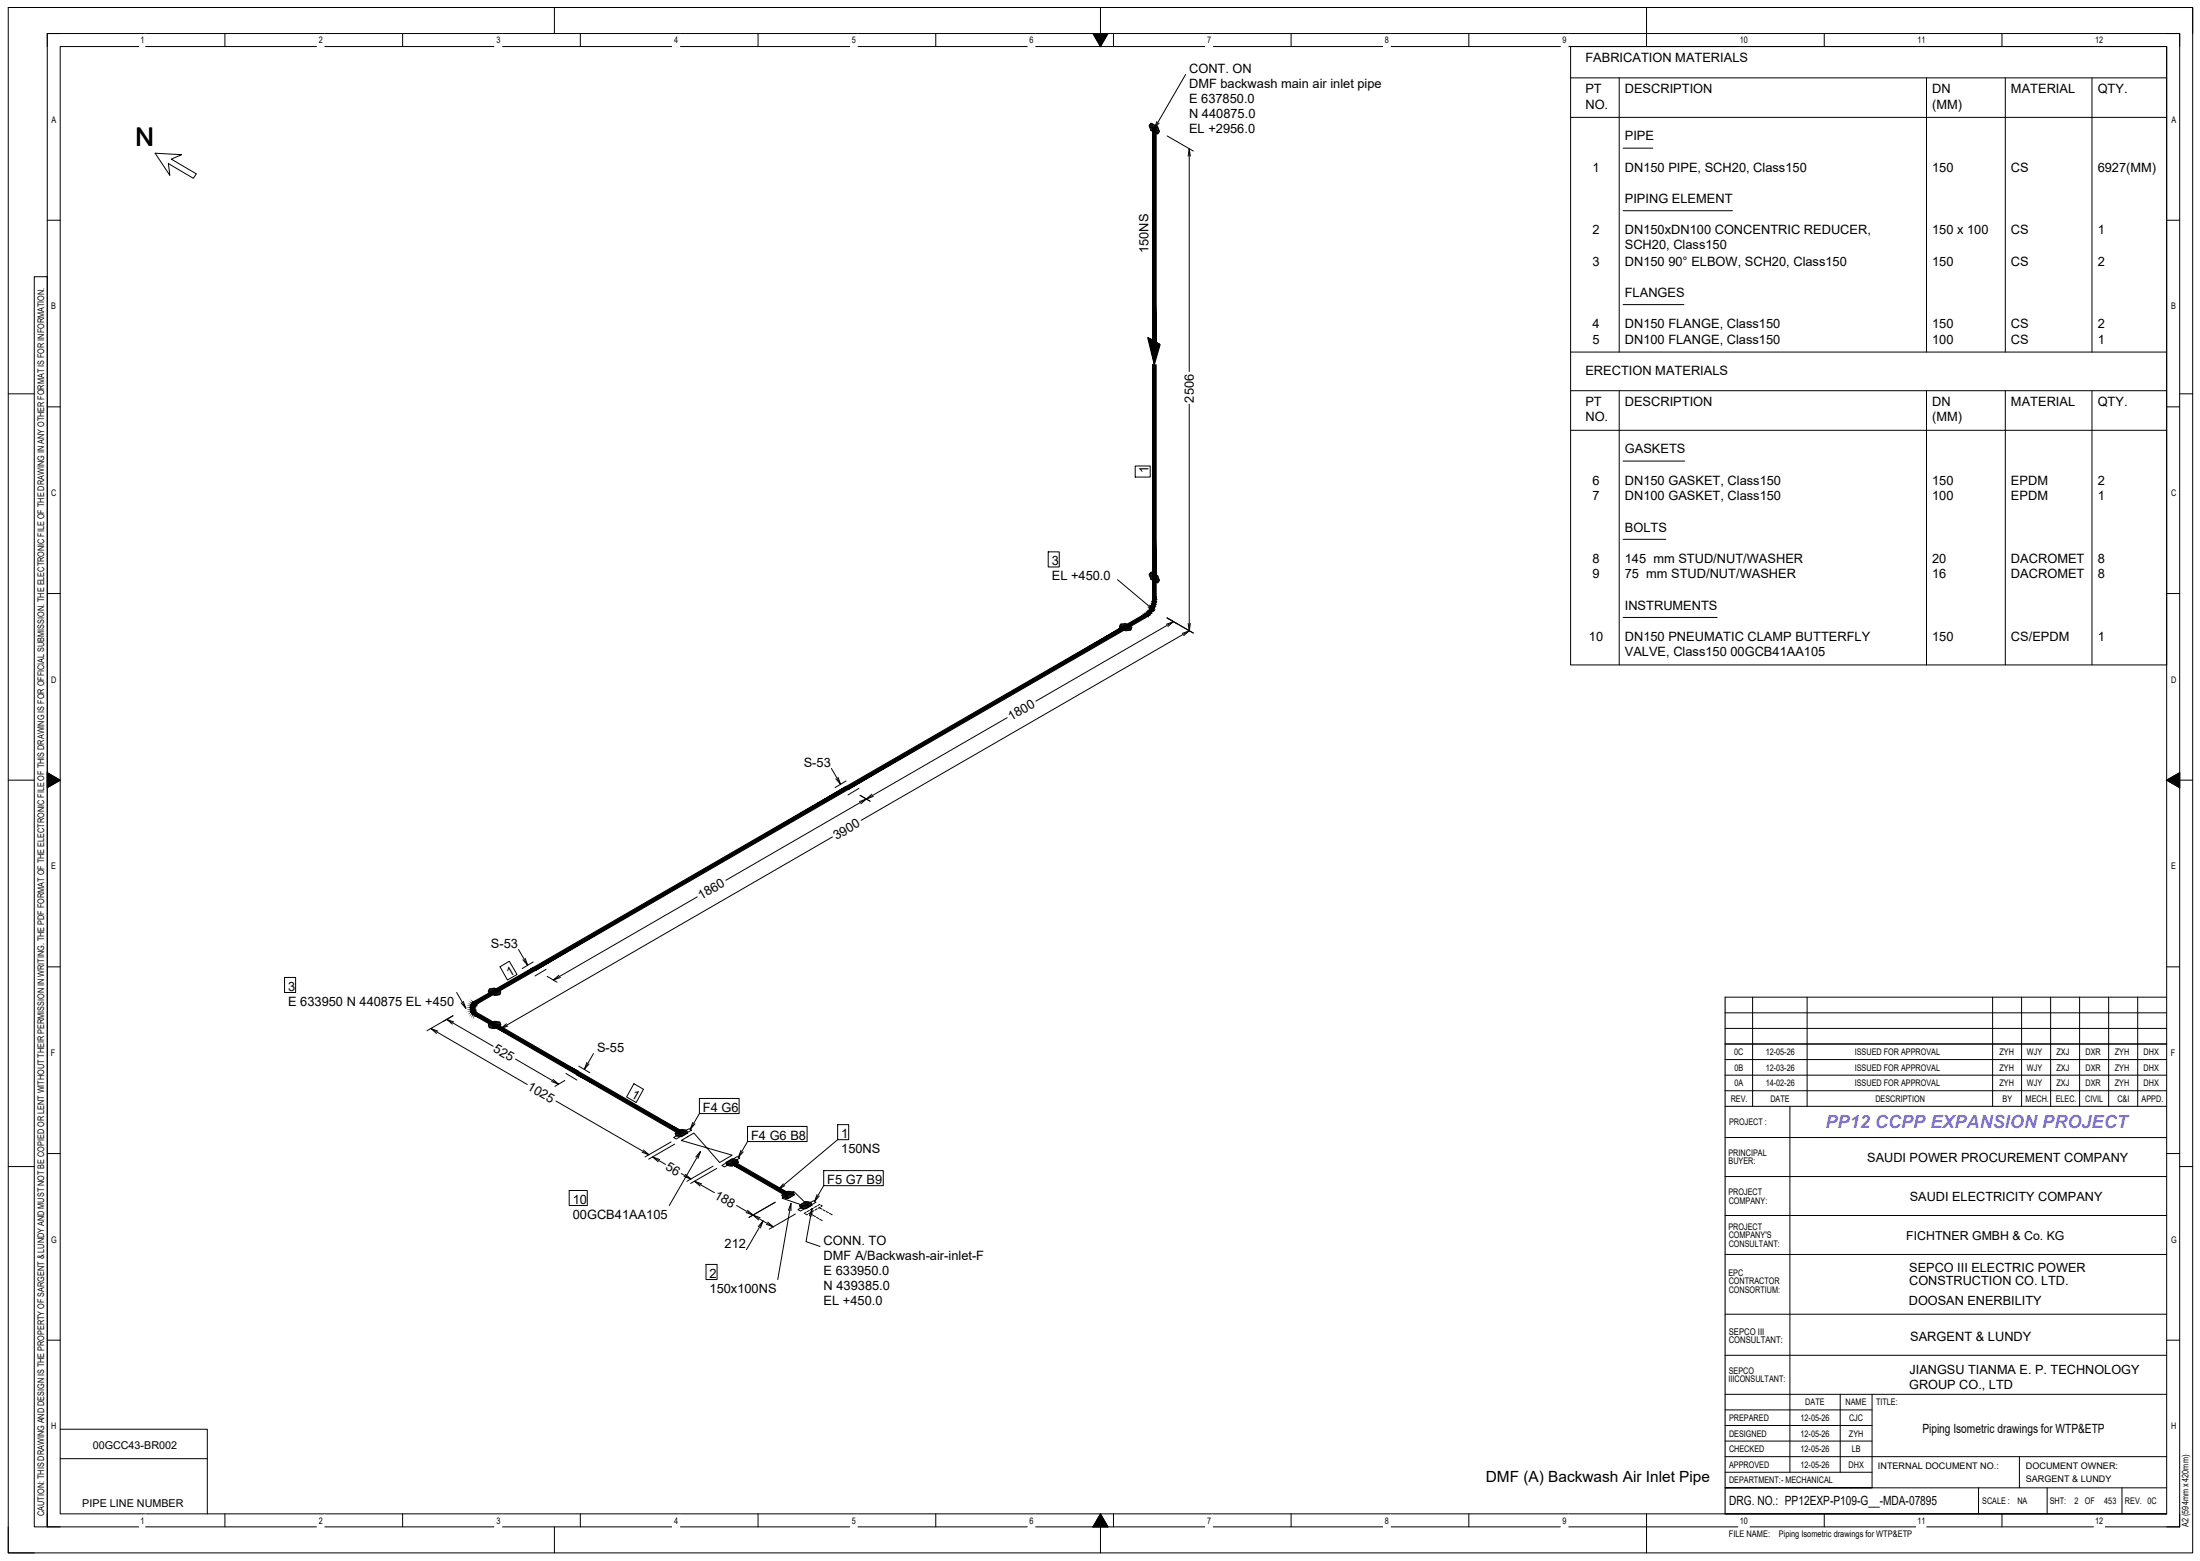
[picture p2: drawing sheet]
<svg xmlns="http://www.w3.org/2000/svg" width="598mm" height="424mm" viewBox="0 0 598 424" stroke-linecap="round" stroke-linejoin="round" font-family="sans-serif">
<!-- layer: G-ANNO-TTLB -->
<g fill="none" stroke="#000" stroke-width=".27">
<path d="M12.8 9.1h579.6v405.7h-579.6zM12.8 9.1v3.5M12.8 9.1h3.6M16.4 12.6h572.5v398.6h-572.5zM61.1 9.1v3.5M109.4 9.1v3.5M150.7 2v7.1M157.7 9.1v3.5M206 9.1v3.5M254.3 9.1v3.5M297.1 9.1h4l-2 3.5zM299.1 2v10.6"/>
<path d="M302.6 9.1v3.5M350.9 9.1v3.5M399.2 9.1v3.5M447.5 2v10.6M495.8 9.1v3.5M544.1 9.1v3.5M588.9 2h7.1v7.1M588.9 9.1h3.5v3.5M12.8 59.8h3.6M588.9 59.8h3.5M9.3 75.2h3.5v339.6h-3.5zM2.2 107h7.1"/>
<path d="M12.8 110.5h3.6M588.9 110.5h3.5M592.4 107h3.6M12.8 161.2h3.6M588.9 161.2h3.5M2.2 211.9h7.1M12.8 209.9l3.6 2-3.6 2.1zM12.8 211.9h3.6M588.9 211.9l3.5-2v4.1zM588.9 211.9h7.1M12.8 262.6h3.6M468.9 279.4h120"/>
<path d="M468.9 275.1h120M468.9 270.9h120M476.4 270.9v29.6M491.2 270.9v29.6M541.6 270.9v29.6M549.5 270.9v29.6M557.4 270.9v29.6M565.2 270.9v29.6M573.1 270.9v29.6M581 270.9v29.6M588.9 262.6h3.5M468.9 292.1h120"/>
<path d="M468.9 296.3h120M468.9 287.8h120M468.9 283.6h120M2.2 316.9h7.1M12.8 313.4h3.6M468.9 300.5h120M468.9 309h120M468.9 319.6h120M486.5 300.5v99.4M588.9 313.4h3.5M592.4 316.9h3.6M468.9 330.2h120"/>
<path d="M468.9 340.8h120M468.9 357h120M12.8 364.1h3.6M468.9 378.8h120M468.9 368.2h120M500.2 378.8v21.1M508.8 378.8v25.4h-39.9h120M588.9 364.1h3.5M468.9 395.7h120M468.9 387.2h39.9M468.9 391.5h39.9M468.9 383h39.9"/>
<path d="M468.9 399.9h39.9M548.9 395.7v8.5M2.2 414.8v7h7.1M12.8 411.2v3.6h3.6M61.1 411.2v3.6M109.4 411.2v3.6M150.7 414.8v7M157.7 411.2v3.6M206 411.2v3.6M254.3 411.2v3.6M299.1 411.2l2 3.6h-4zM299.1 411.2v10.6"/>
<path d="M302.6 411.2v3.6M350.9 411.2v3.6M399.2 411.2v3.6M447.5 411.2v10.6M468.9 411.2h120M495.8 411.2v3.6M537.8 404.2v7M544.1 411.2v3.6M556.4 404.2v7M576.7 404.2v7M592.4 411.2v3.6h-3.5"/>
</g>
<!-- layer: G-ANNO-BRDR -->
<path d="M2.2 2h593.8v419.8h-593.8z" fill="none" stroke="#000" stroke-width=".27"/>
<!-- layer: G-ANNO-TTLB -->
<path d="M468.9 270.9v140.3" fill="none" stroke="#000" stroke-width=".3"/>
<path d="M297.1 9.1h4l-2 3.5zM12.8 209.9l3.6 2-3.6 2.1zM588.9 211.9l3.5-2v4.1zM299.1 411.2l2 3.6h-4z" fill="#000" stroke="#000" stroke-width=".27"/>
<g fill="#fff" stroke="#fff" stroke-width=".27">
<path d="M38 411.7v3.2l1.4-3.2zM39.4 411.7v3.2h-1.4z"/>
<path d="M86.3 411.7v3.2l1.8-3.2zM88.1 411.7v3.2h-1.8z"/>
<path d="M134.6 411.7v3.2l1.8-3.2zM136.4 411.7v3.2h-1.8z"/>
<path d="M182.9 411.7v3.2l1.8-3.2zM184.7 411.7v3.2h-1.8z"/>
<path d="M231.2 411.7v3.2l1.8-3.2zM233 411.7v3.2h-1.8z"/>
<path d="M279.5 411.7v3.2l1.8-3.2zM281.3 411.7v3.2h-1.8z"/>
<path d="M327.8 411.7v3.2l1.8-3.2zM329.6 411.7v3.2h-1.8z"/>
<path d="M376.1 411.7v3.2l1.8-3.2zM377.9 411.7v3.2h-1.8z"/>
<path d="M424.3 411.7v3.2l1.9-3.2zM426.2 411.7v3.2h-1.9z"/>
<path d="M472.7 411.7v3.2l2.7-3.2zM475.4 411.7v3.2h-2.7z"/>
<path d="M521 411.7v3.2l2.5-3.2zM523.5 411.7v3.2h-2.5z"/>
<path d="M569.3 411.7v3.2l2.7-3.2zM572 411.7v3.2h-2.7z"/>
<path d="M589.8 386v3.3l2-3.3zM591.8 386v3.3h-2z"/>
<path d="M589.8 335.3v3.3l2.2-3.3zM592 335.3v3.3h-2.2z"/>
<path d="M589.8 284.6v3.3l1.8-3.3zM591.6 284.6v3.3h-1.8z"/>
<path d="M589.8 233.9v3.2l1.9-3.2zM591.7 233.9v3.2h-1.9z"/>
<path d="M589.8 183.2v3.2l2-3.2zM591.8 183.2v3.2h-2z"/>
<path d="M589.8 132.5v3.2l2.1-3.2zM591.9 132.5v3.2h-2.1z"/>
<path d="M589.8 81.8v3.2l1.9-3.2zM591.7 81.8v3.2h-1.9z"/>
<path d="M589.8 31.1v3.2l2.2-3.2zM592 31.1v3.2h-2.2z"/>
<path d="M38 9.6v3.2l1.4-3.2zM39.4 9.6v3.2h-1.4z"/>
<path d="M86.3 9.6v3.2l1.8-3.2zM88.1 9.6v3.2h-1.8z"/>
<path d="M134.6 9.6v3.2l1.8-3.2zM136.4 9.6v3.2h-1.8z"/>
<path d="M182.9 9.6v3.2l1.8-3.2zM184.7 9.6v3.2h-1.8z"/>
<path d="M231.2 9.6v3.2l1.8-3.2zM233 9.6v3.2h-1.8z"/>
<path d="M279.5 9.6v3.2l1.8-3.2zM281.3 9.6v3.2h-1.8z"/>
<path d="M327.8 9.6v3.2l1.8-3.2zM329.6 9.6v3.2h-1.8z"/>
<path d="M376.1 9.6v3.2l1.8-3.2zM377.9 9.6v3.2h-1.8z"/>
<path d="M424.3 9.6v3.2l1.9-3.2zM426.2 9.6v3.2h-1.9z"/>
<path d="M472.7 9.6v3.2l2.7-3.2zM475.4 9.6v3.2h-2.7z"/>
<path d="M521 9.6v3.2l2.5-3.2zM523.5 9.6v3.2h-2.5z"/>
<path d="M569.3 9.6v3.2l2.7-3.2zM572 9.6v3.2h-2.7z"/>
<path d="M13.6 386v3.3l2-3.3zM15.6 386v3.3h-2z"/>
<path d="M13.6 335.3v3.3l2.2-3.3zM15.8 335.3v3.3h-2.2z"/>
<path d="M13.6 284.6v3.3l1.8-3.3zM15.4 284.6v3.3h-1.8z"/>
<path d="M13.6 233.9v3.2l1.9-3.2zM15.5 233.9v3.2h-1.9z"/>
<path d="M13.6 183.2v3.2l2-3.2zM15.6 183.2v3.2h-2z"/>
<path d="M13.6 132.5v3.2l2.1-3.2zM15.7 132.5v3.2h-2.1z"/>
<path d="M13.6 81.8v3.2l1.9-3.2zM15.5 81.8v3.2h-1.9z"/>
<path d="M13.6 31.1v3.2l2.2-3.2zM15.8 31.1v3.2h-2.2z"/>
</g>
<!-- layer: GT_1 -->
<g fill="none" stroke="#000" stroke-width=".27">
<path d="M426.9 12.6h162v168h-162zM312.4 34.2h1.9M312.4 34h1.5M312.5 34.4h2.1M312.5 34.6h2.2M312.5 33.8h1.1M312.6 34.8h2.2M312.7 35h2.2M312.7 33.6h.5M312.8 35.2h2.1M312.8 33.4l1.8 1 .5 1.3-.5 .7-1.8-1-.5-1.3zM312.8 35.4h2.2"/>
<path d="M313.2 35.6h1.9M313.6 35.8h1.5M313.9 36h1M314.3 36.2h.5M314.4 33l-.7 1.9 1.3-1.5M317.2 36.9l7.1 4.1M322.2 20.2l-8.5 14.7M426.9 21.2h162M426.9 31.9h162M440.1 21.2v74.4M523.6 21.2v74.4M545 21.2v74.4"/>
<path d="M568.6 21.2v74.4M42.2 41.6l7.2 .4-2.8 1.2 6.8 4-.8 1.2-6.8-4 .4 3.2zM322.9 42.4l.3-2 .3 2M323.2 40.4v60.5M441.2 40.2h8M441.2 57.2h29.7M313.7 92.7l-1.8-1 1.8 7.4 1.6-5.5-3.2-1.8 1.6 6.7 1.4-5-2.7-1.6 1.3 5.9 1.2-4.4-2.3-1.3 1.1 5.1 1-3.9-1.9-1.1 .9 4.4 .8-3.5-1.5-.8 .7 3.7 .6-3-1-.6 .4 3 .3-2.5-.5-.3 .2 2.2 .1-2-.1-.1v6.4M426.9 95.6h162M441.2 82.7h16.5M323.2 109.8v61.6l-89.1 51.4M426.9 106.1h162M426.9 116.9h162"/>
<path d="M440.1 106.1v74.5M523.6 106.1v74.5M545 106.1v74.5M568.6 106.1v74.5M308.5 126.6h4.1v3h-4.1zM441.2 125.3h16.7M284.9 149.9h3v4.1h-3zM303.7 157.5l10 8.4M312.4 156.2h1.9M312.4 156h1.5M312.5 156.4h2.1M312.5 156.6h2.2"/>
<path d="M312.5 155.8h1.1M312.6 156.8h2.2M312.7 157h2.2M312.7 155.6h.5M312.8 157.2h2.1M312.8 155.4l1.8 1 .5 1.3-.5 .7-1.8-1-.5-1.3zM312.8 157.4h2.2M313.2 157.6h1.9M313.6 157.8h1.5M313.9 158h1M314.3 158.2h.5M441.2 146.5h11.6"/>
<path d="M304.2 170.4h3.4M304.3 170.2h3M304.4 170h2.6M304.5 169.8h2.1M304.5 169.6l1.4-.2 1.7 1-.3 .8-1.4 .2-1.7-1zM304.5 169.6h1.8M304.6 170.6h3M304.9 170.8h2.6M305.3 171h2.1M305.6 171.2h1.7M312.4 164.4l1.3 1.5-1.7-1M317 169.6l1.9-.7-1.5 1.3"/>
<path d="M318.9 168.9l-37.3 21.6M319.9 169.5l-2.7-1.6 7.1 4.1M321.3 172.1l1.9-.7-1.5 1.3M322.9 169.4l.3 2 .3-2M441.2 167.7h25.5M273.7 195l-76.4 44.1M226 208.8l2.5 4.2M227.8 211.1l.7 1.9-1.3-1.5M230 212.1l-3 1.8M233.5 214.2l-3 1.7M233.6 217.7l1.9-.6-1.5 1.2M233.8 216l2.7 1.6"/>
<path d="M237 215.7l-1.5 1.4 1.9-.7M226.3 227.3l-90.2 52.1M140.9 257.9l2.5 4.3M189.5 243.6l-39.1 22.6M77.3 265.5h3v4.1h-3zM117.1 279.4l26.2 15.2M120.4 277.5l2.7-1.6-7.1 4.1M121.4 276.9l12.6 7.3M123.3 277.6l-1.9-.7 1.5 1.3M124.1 269.6l2.5 4.3M125.9 272l.7 1.9-1.3-1.5M130.1 275.9l7.1 4.1"/>
<path d="M132.7 278.4l1.7-1 1.4 .2 .3 .8-1.7 1-1.4-.2zM132.8 269.3h3.2M132.8 278.5h3.2M132.8 269.1h2.8M132.8 278.7h2.8M132.9 269.5h3.2M132.9 278.3h3.2M132.9 268.9h2.4M132.9 278.9h2.4M133 268.7h1.9M133 279.1h1.9M133 268.6l1.4-.2 1.7 1-.3 .8-1.4 .2-1.7-1z"/>
<path d="M133.2 269.7h2.8M133.2 278.1h2.8M133.6 269.9h2.3M133.6 277.9h2.3M133.7 268.5h.9M133.7 279.3h.9M133.9 270.1h2M133.9 277.7h2M134.3 270.3h.8M134.3 277.5h.8M135.9 262.6l2.5-1.5 2.1 3.6-2.6 1.5zM137.6 278.1l-1.5 1.3 1.9-.7"/>
<path d="M142.7 260.3l.7 1.9-1.3-1.5M144.9 261.3l-3 1.8M148.4 263.3l-3 1.8M148.7 265.2l2.7 1.6M151.9 264.9l-1.5 1.3 1.9-.7M119 280.1l-1.9-.7 1.5 1.3M140.1 287.7l11.7 6.8M150.3 293.2l1.5 1.3-1.9-.7M151.1 299.1l25.3 14.6M153.5 293.5l-2.7 1.6M153.8 291.6l3 1.8M157.3 289.6l3 1.8"/>
<path d="M159.5 288.6l-.7 1.9 1.3-1.5M161.3 286.2l-2.5 4.3M172.3 294.4l2.6 1.5-2 3.6-2.6-1.5zM190.1 298.4h10.8v4.1h-10.8zM174.9 312.4l1.5 1.3-1.9-.7M177.4 314.3l3.5 2M179.3 315l-1.9-.7 1.5 1.3M182.4 310.2l-7.1 4.1M183.1 309l4.2-2.4 .7 .4-4.2 2.4zM183.4 310.8l-7.1 4.1M183.5 307.8l1.7-1 1.4 .2 .3 .8-1.7 1-1.4-.2zM183.5 307.9h3.2"/>
<path d="M183.6 308.1h2.8M183.7 307.7h3.2M183.7 308.3h2.4M183.8 308.5h1.9M184 307.5h2.8M184.3 307.3h2.4M184.5 308.7h.9M184.7 307.1h1.9M185 306.9h.9M185.2 309.8l3.4-2 7 8 3.4-2zM185.2 318.8l2.6 1.5M186.3 319l1.5 1.3-1.9-.7"/>
<path d="M188.3 304.9l-.7 1.9 1.3-1.5M189.1 314.3l1.3-1.5-.7 1.9M190.1 302.5l-2.5 4.3M190.4 312.8l-8.5 14.7M193.8 316.8l-7.1 4.1M194.8 317.4l-7.1 4.1M196.2 316.6l4.2-2.4 .7 .4-4.2 2.4zM197.3 315.8l1.7-1 1.4 .2 .3 .8-1.7 1-1.4-.2zM197.3 315.9h3.2M197.4 316.1h2.8M197.5 315.7h3.2M197.5 316.3h2.3"/>
<path d="M197.5 316.5h2M197.8 315.5h2.8M198.1 315.3h2.4M198.3 316.7h.9M198.5 315.1h1.9M198.8 314.9h.9M201.4 312.5l-.7 1.9 1.3-1.5M203.2 306h16.2v4.1h-16.2zM203.2 310.1l-2.5 4.3M223.9 318h16.2v4.1h-16.2zM227.7 305.5h3v4.1h-3zM227.7 309.6l-16.1 13.5"/>
<path d="M154.7 323.4h4.9v4.1h-4.9zM188.8 320.9l5.4 3.1M190.7 321.6l-1.9-.7 1.5 1.3M200.2 327.5l7.2 4.2M203.2 328.8l1.5 1.3-1.9-.7M206.1 333.2l1.3-1.5-.7 1.9M206.6 330.8l-1.9-.7 1.5 1.3M207.4 331.7l2.8 1.6M207.4 331.7l-4.5 7.8M208.7 332l1.5 1.3-1.9-.7M210.7 326.6l-7.1 4.1M212.5 324.6l1.7-1 1.4 .2 .3 .8-1.7 1-1.4-.2z"/>
<path d="M212.5 324.7h3.2M212.6 325.5l3.2-1.8 3.6 3.5-.7 .4zM212.6 324.9h2.8M212.7 325.1h2.3M212.7 324.5h3.1M212.7 325.3h2M212.9 321.6l-1.3 1.5 1.7-1M213 324.3h2.8M213.3 324.1h2.4M213.5 325.5h.9M213.7 323.9h1.9M214 323.7h.9"/>
<path d="M214.3 328.8l.7-1.9v2M215 326.9l-3.6 20.7M216.2 329.8l-7.1 4.1M216.9 328.6l4.2-2.4 .7 .4-4.2 2.4zM217.3 327.4l1.7-1 1.4 .2 .3 .8-1.7 1-1.4-.2zM217.3 327.5h3.2M217.4 327.7h2.8M217.4 327.3h3.2M217.5 327.9h2.3M217.6 328.1h1.9M217.8 327.1h2.8M218.1 326.9h2.4"/>
<path d="M218.3 328.3h.9M218.5 326.7h1.9M218.8 326.5h.9M218.9 329.8l.4 .2 .2-.1M219.1 329.3l-.5 .3M220 330.3l.7-1.9v2M220 328.8l-.6 .3M220.1 329.6l.7 .4M220.4 329.4l-.6 .3M220.7 328.4l-1.6 8.9 3.8 1.3M220.7 328.4l-.4 .2M221.1 330.2l.5 .3"/>
<path d="M221.1 328.2l-.4 .2M221.2 328.9l-.5 .3M221.9 330.7l.6 .3M222 327.6l-.6 .4M222.1 324.5l-.7 1.9 1.3-1.5M222.1 328.4l-.6 .3M222.7 328.1l.7 .4M222.8 331.2l.7 .4M222.8 327.2l-.6 .3M223 327.9l-.6 .3M223.1 327.4l.4 .2-.2 .1M223.7 328.6l.6 .4"/>
<path d="M223.9 322.1l-2.5 4.3M224.6 329.1l.6 .3M225.4 329.6l.8 .4M191.9 343.5h3v4.1h-3z"/>
</g>
<g fill="#000" stroke="#000" stroke-width=".27">
<path d="M313.2 34.9l1 57.8v-57.8zM313.2 34.9l1 57.8h-1z"/>
<path d="M313.2 99.1l1 57.8v-57.8zM313.2 99.1l1 57.8h-1z"/>
<path d="M313.2 156.9l1 6v-6zM313.2 156.9l1 6h-1z"/>
<path d="M230.5 214.5l75.7-43.7-.5-.9zM230 213.6l75.7-43.7-75.2 44.6z"/>
<path d="M310.9 166.9l1 .5-.5 .4zM310.9 166.9l1 .5-.6-.8zM311.3 166.6l1.1 .4-.5 .4zM311.3 166.6l1.1 .4-.6-.7zM311.8 166.3l1.1 .2-.5 .5zM312.1 165.9l-.3 .4 1.1 .2zM312.1 165.9l1.2 .1-.4 .5zM312.5 165.4l-.4 .5 1.2 .1zM312.5 165.4h1.1l-.3 .6zM312.7 165l-.2 .4h1.1zM312.7 165l1.2-.2-.3 .6zM312.9 164.5l-.2 .5 1.2-.2zM312.9 164.5l1.2-.3-.2 .6zM313.1 163.9l-.2 .6 1.2-.3zM313.1 163.9l1.1-.4-.1 .7zM313.2 163.4l-.1 .5 1.1-.4zM313.2 163.4l1-.5v.6zM313.2 162.9v.5l1-.5z"/>
<path d="M306.2 170.8l5.2-3-.5-.9zM305.7 169.9l5.2-3-4.7 3.9z"/>
<path d="M145.5 263.7l85-49.2-.5-.9zM145 262.8l85-49.2-84.5 50.1z"/>
<path d="M128.6 272.2l.4-.2 .5 .8zM128.6 272.2l.7 .8 .2-.2zM128.3 272.5l.3-.3 .7 .8zM128.3 272.5l.8 .6 .2-.1zM128.3 272.5l.8 .6-1-.2zM128.1 272.9l.9 .5 .1-.3zM128.1 272.9l.9 .5-1-.1zM128 273.3l.9 .3 .1-.2zM128 273.3l.9 .3-1 .1zM127.9 273.7l1 .1v-.2zM127.9 273.7l1 .1-1 .3zM127.9 274.1l1-.1v-.2zM127.9 274.1l1-.1-.9 .5zM128 274.5l.9-.2v-.3zM128 274.5l.9-.2-.8 .6zM128.1 274.9l.9-.4-.1-.2zM128.1 274.9l.9-.4-.7 .8zM129 274.5l-.7 .8 .8-.6zM128.3 275.3l.8-.6-.5 .9zM129.1 274.7l-.5 .9 .7-.8zM129.3 274.8l-.3 1.1-.4-.3zM129.3 274.8l-.3 1.1 .5-.9z"/>
<path d="M129.5 275l-.5 .9 5.7 2.1zM129 275.9l5.7 2.1-.5 .8z"/>
<path d="M129.5 272.8l5.2-3-.5-.8zM129 272l5.2-3-4.7 3.8z"/>
<path d="M134.7 278l-.5 .8 23.1 12.3zM134.2 278.8l23.1 12.3-.5 .8z"/>
<path d="M134.7 269.8l10.8-6.1-.5-.9zM134.2 269l10.8-6.2-10.3 7z"/>
<path d="M157.3 291.1l-.5 .8 28.6 15.5zM156.8 291.9l28.6 15.5-.4 .8z"/>
<path d="M199.2 315.4l-.5 .8 15.7 8zM198.7 316.2l15.7 8-.5 .8z"/>
</g>
<!-- layer: 0 -->
<path d="M16.4 388.2h39.9v23M16.4 396.2h39.9" fill="none" stroke="#000" stroke-width=".27"/>
<text font-size="7" x="36.9" y="39.6">N</text>
<text font-size="4.9" fill="#8470ff" x="496.2" y="306.5">PP12 CCPP EXPANSION PROJECT</text>
<text font-size="4.2" x="403.8" y="402.7">DMF (A) Backwash Air Inlet Pipe</text>
<g font-size="3.5">
<text x="430.9" y="16.9">FABRICATION MATERIALS</text>
<text x="323.2" y="19.7">CONT. ON</text>
<text x="323.2" y="23.8">DMF backwash main air inlet pipe</text>
<text x="323.2" y="27.9">E 637850.0</text>
<text x="430.9" y="25.4">PT</text>
<text x="430.9" y="29.5">NO.</text>
<text x="441.6" y="25.4">DESCRIPTION</text>
<text x="525.2" y="25.4">DN</text>
<text x="525.2" y="29.5">(MM)</text>
<text x="546.6" y="25.4">MATERIAL</text>
<text x="570.1" y="25.4">QTY.</text>
<text x="323.2" y="32.1">N 440875.0</text>
<text x="323.2" y="36.2">EL +2956.0</text>
<text x="441.6" y="38.1">PIPE</text>
<text x="432.9" y="46.6">1</text>
<text x="441.6" y="46.6">DN150 PIPE, SCH20, Class150</text>
<text x="525.2" y="46.6">150</text>
<text x="546.6" y="46.6">CS</text>
<text x="570.1" y="46.6">6927(MM)</text>
<text x="441.6" y="55.1">PIPING ELEMENT</text>
<text x="432.9" y="63.6">2</text>
<text x="441.6" y="63.6">DN150xDN100 CONCENTRIC REDUCER,</text>
<text x="525.2" y="63.6">150 x 100</text>
<text x="546.6" y="63.6">CS</text>
<text x="570.1" y="63.6">1</text>
<text x="312.2" y="68.7" transform="rotate(-90 312.2 68.7)">150NS</text>
<text x="441.6" y="67.7">SCH20, Class150</text>
<text x="432.9" y="72.1">3</text>
<text x="441.6" y="72.1">DN150 90° ELBOW, SCH20, Class150</text>
<text x="525.2" y="72.1">150</text>
<text x="546.6" y="72.1">CS</text>
<text x="570.1" y="72.1">2</text>
<text x="441.6" y="80.6">FLANGES</text>
<text x="432.9" y="89.1">4</text>
<text x="441.6" y="89.1">DN150 FLANGE, Class150</text>
<text x="525.2" y="89.1">150</text>
<text x="546.6" y="89.1">CS</text>
<text x="570.1" y="89.1">2</text>
<text x="432.9" y="93.4">5</text>
<text x="441.6" y="93.4">DN100 FLANGE, Class150</text>
<text x="525.2" y="93.4">100</text>
<text x="546.6" y="93.4">CS</text>
<text x="570.1" y="93.4">1</text>
<text x="430.9" y="101.9">ERECTION MATERIALS</text>
<text x="324.5" y="109.4" transform="rotate(-90 324.5 109.4)">2506</text>
<text x="430.9" y="110.4">PT</text>
<text x="441.6" y="110.4">DESCRIPTION</text>
<text x="525.2" y="110.4">DN</text>
<text x="546.6" y="110.4">MATERIAL</text>
<text x="570.1" y="110.4">QTY.</text>
<text x="430.9" y="114.5">NO.</text>
<text x="525.2" y="114.5">(MM)</text>
<text x="441.6" y="123.1">GASKETS</text>
<text x="312.2" y="128.6" transform="rotate(-90 312.2 128.6)">1</text>
<text x="432.9" y="131.6">6</text>
<text x="441.6" y="131.6">DN150 GASKET, Class150</text>
<text x="525.2" y="131.6">150</text>
<text x="546.6" y="131.6">EPDM</text>
<text x="570.1" y="131.6">2</text>
<text x="432.9" y="135.9">7</text>
<text x="441.6" y="135.9">DN100 GASKET, Class150</text>
<text x="525.2" y="135.9">100</text>
<text x="546.6" y="135.9">EPDM</text>
<text x="570.1" y="135.9">1</text>
<text x="441.6" y="144.4">BOLTS</text>
<text x="285.9" y="153.5">3</text>
<text x="432.9" y="152.9">8</text>
<text x="441.6" y="152.9">145 mm STUD/NUT/WASHER</text>
<text x="525.2" y="152.9">20</text>
<text x="546.6" y="152.9">DACROMET</text>
<text x="570.1" y="152.9">8</text>
<text x="285.9" y="157.7">EL +450.0</text>
<text x="432.9" y="157.1">9</text>
<text x="441.6" y="157.1">75 mm STUD/NUT/WASHER</text>
<text x="525.2" y="157.1">16</text>
<text x="546.6" y="157.1">DACROMET</text>
<text x="570.1" y="157.1">8</text>
<text x="441.6" y="165.6">INSTRUMENTS</text>
<text x="431.9" y="174.1">10</text>
<text x="441.6" y="174.1">DN150 PNEUMATIC CLAMP BUTTERFLY</text>
<text x="441.6" y="178.2">VALVE, Class150 00GCB41AA105</text>
<text x="525.2" y="174.1">150</text>
<text x="546.6" y="174.1">CS/EPDM</text>
<text x="570.1" y="174.1">1</text>
<text x="274.8" y="195.8" transform="rotate(-30 274.8 195.8)">1800</text>
<text x="218.5" y="208.2">S-53</text>
<text x="227.3" y="228.2" transform="rotate(-30 227.3 228.2)">3900</text>
<text x="190.6" y="244.4" transform="rotate(-30 190.6 244.4)">1860</text>
<text x="133.4" y="257.4">S-53</text>
<text x="78.3" y="269.1">3</text>
<text x="138.5" y="265.3" transform="rotate(-30 138.5 265.3)">1</text>
<text x="78.3" y="273.3">E 633950 N 440875 EL +450</text>
<text x="133.9" y="285.5" transform="rotate(30 133.9 285.5)">525</text>
<text x="162.3" y="285.7">S-55</text>
<text x="143.1" y="295.9" transform="rotate(30 143.1 295.9)">1025</text>
<text x="171.4" y="298.1" transform="rotate(30 171.4 298.1)">1</text>
<text x="191.1" y="302">F4 G6</text>
<text x="204.2" y="309.6">F4 G6 B8</text>
<text x="228.6" y="309.1">1</text>
<text x="180.7" y="317.6" transform="rotate(30 180.7 317.6)">56</text>
<text x="228.6" y="313.3">150NS</text>
<text x="507.5" y="315.6">SAUDI POWER PROCUREMENT COMPANY</text>
<text x="224.9" y="321.6">F5 G7 B9</text>
<text x="155.7" y="327">10</text>
<text x="193.9" y="325.3" transform="rotate(30 193.9 325.3)">188</text>
<text x="519.1" y="326.2">SAUDI ELECTRICITY COMPANY</text>
<text x="155.7" y="331.2">00GCB41AA105</text>
<text x="197" y="339">212</text>
<text x="223.9" y="338.1">CONN. TO</text>
<text x="192.8" y="347.1">2</text>
<text x="223.9" y="342.2">DMF A/Backwash-air-inlet-F</text>
<text x="223.9" y="346.3">E 633950.0</text>
<text x="518.9" y="345.4">SEPCO III ELECTRIC POWER</text>
<text x="192.8" y="351.2">150x100NS</text>
<text x="223.9" y="350.4">N 439385.0</text>
<text x="518.9" y="348.9">CONSTRUCTION CO. LTD.</text>
<text x="223.9" y="354.5">EL +450.0</text>
<text x="518.8" y="354.5">DOOSAN ENERBILITY</text>
<text x="519.2" y="364.4">SARGENT &amp; LUNDY</text>
<text x="518.9" y="377.4">GROUP CO., LTD</text>
<text x="519" y="373.2">JIANGSU TIANMA E. P. TECHNOLOGY</text>
<text x="522.5" y="389.4">Piping Isometric drawings for WTP&amp;ETP</text>
<text x="470" y="408.9">DRG. NO.: PP12EXP-P109-G__-MDA-07895</text>
</g>
<text font-size="3.4" x="518.1" y="336.8">FICHTNER GMBH &amp; Co. KG</text>
<g font-size="2.9">
<text x="25.2" y="393.6">00GCC43-BR002</text>
<text x="22.4" y="409.3">PIPE LINE NUMBER</text>
</g>
<g font-size="2.5">
<text x="38.2" y="11.8">1</text>
<text x="86.7" y="11.8">2</text>
<text x="134.9" y="11.8">3</text>
<text x="183.3" y="11.8">4</text>
<text x="231.5" y="11.8">5</text>
<text x="279.8" y="11.8">6</text>
<text x="328.1" y="11.8">7</text>
<text x="376.4" y="11.8">8</text>
<text x="424.7" y="11.8">9</text>
<text x="472.9" y="11.8">10</text>
<text x="521.2" y="11.8">11</text>
<text x="569.5" y="11.8">12</text>
<text x="14" y="33.3">A</text>
<text x="590.2" y="33.3">A</text>
<text x="13.9" y="84">B</text>
<text x="590.1" y="84">B</text>
<text x="13.9" y="134.7">C</text>
<text x="590.1" y="134.7">C</text>
<text x="13.9" y="185.4">D</text>
<text x="590.1" y="185.4">D</text>
<text x="13.9" y="236.1">E</text>
<text x="590.1" y="236.1">E</text>
<text x="13.8" y="286.8">F</text>
<text x="471.4" y="286.6">0C</text>
<text x="479.9" y="286.6">12-05-26</text>
<text x="504.1" y="286.6">ISSUED FOR APPROVAL</text>
<text x="543.5" y="286.6">ZYH</text>
<text x="550.9" y="286.6">WJY</text>
<text x="559" y="286.6">ZXJ</text>
<text x="566.9" y="286.6">DXR</text>
<text x="574.8" y="286.6">ZYH</text>
<text x="582.6" y="286.6">DHX</text>
<text x="590.1" y="286.8">F</text>
<text x="471.4" y="290.8">0B</text>
<text x="479.9" y="290.8">12-03-26</text>
<text x="504.1" y="290.8">ISSUED FOR APPROVAL</text>
<text x="543.5" y="290.8">ZYH</text>
<text x="550.9" y="290.8">WJY</text>
<text x="559" y="290.8">ZXJ</text>
<text x="566.9" y="290.8">DXR</text>
<text x="574.8" y="290.8">ZYH</text>
<text x="582.6" y="290.8">DHX</text>
<text x="470.4" y="299.4">REV.</text>
<text x="471.4" y="295.1">0A</text>
<text x="479.9" y="295.1">14-02-26</text>
<text x="481.2" y="299.4">DATE</text>
<text x="504.1" y="295.1">ISSUED FOR APPROVAL</text>
<text x="509.7" y="299.4">DESCRIPTION</text>
<text x="543.5" y="295.1">ZYH</text>
<text x="544.3" y="299.4">BY</text>
<text x="550.6" y="299.4">MECH.</text>
<text x="550.9" y="295.1">WJY</text>
<text x="558.7" y="299.4">ELEC.</text>
<text x="559" y="295.1">ZXJ</text>
<text x="566.7" y="299.4">CIVIL</text>
<text x="566.9" y="295.1">DXR</text>
<text x="574.8" y="295.1">ZYH</text>
<text x="575.5" y="299.4">C&amp;I</text>
<text x="582.1" y="299.4">APPD.</text>
<text x="582.6" y="295.1">DHX</text>
<text x="469.9" y="305.7">PROJECT :</text>
<text x="469.8" y="314">PRINCIPAL</text>
<text x="469.8" y="316.3">BUYER:</text>
<text x="469.8" y="324.6">PROJECT</text>
<text x="469.9" y="326.9">COMPANY:</text>
<text x="469.8" y="334.1">PROJECT</text>
<text x="13.9" y="337.5">G</text>
<text x="469.9" y="336.4">COMPANY'S</text>
<text x="469.9" y="338.7">CONSULTANT:</text>
<text x="590.1" y="337.5">G</text>
<text x="469.8" y="346.6">EPC</text>
<text x="469.9" y="348.9">CONTRACTOR</text>
<text x="469.9" y="351.2">CONSORTIUM:</text>
<text x="469.9" y="364.9">CONSULTANT:</text>
<text x="469.9" y="362.5">SEPCO III</text>
<text x="469.8" y="375.5">IIICONSULTANT:</text>
<text x="469.9" y="373.2">SEPCO</text>
<text x="490.7" y="381.7">DATE</text>
<text x="501.6" y="381.7">NAME</text>
<text x="509.9" y="381.7">TITLE:</text>
<text x="13.9" y="388.2">H</text>
<text x="469.9" y="386">PREPARED</text>
<text x="489.4" y="386">12-05-26</text>
<text x="502.6" y="386">CJC</text>
<text x="590.1" y="388.2">H</text>
<text x="469.9" y="390.2">DESIGNED</text>
<text x="469.9" y="394.5">CHECKED</text>
<text x="489.4" y="390.2">12-05-26</text>
<text x="489.4" y="394.5">12-05-26</text>
<text x="502.5" y="390.2">ZYH</text>
<text x="503.3" y="394.5">LB</text>
<text x="469.9" y="398.7">APPROVED</text>
<text x="489.4" y="398.7">12-05-26</text>
<text x="502.4" y="398.7">DHX</text>
<text x="510.4" y="399.2">INTERNAL DOCUMENT NO.:</text>
<text x="550.6" y="399.2">DOCUMENT OWNER:</text>
<text x="469.9" y="402.9">DEPARTMENT:- MECHANICAL</text>
<text x="550.6" y="402.6">SARGENT &amp; LUNDY</text>
<text x="12" y="411.8" transform="rotate(-90 12 411.8)">CAUTION: THIS DRAWING AND DESIGN IS THE PROPERTY OF SARGENT &amp; LUNDY AND MUST NOT BE COPIED OR LENT WITHOUT THEIR PERMISSION IN WRITING. THE PDF FORMAT OF THE ELECTRONIC FILE OF THIS DRAWING IS FOR OFFICIAL SUBMISSION. THE ELECTRONIC FILE OF THE DRAWING IN ANY OTHER FORMAT IS FOR INFORMATION.</text>
<text x="38.2" y="413.9">1</text>
<text x="86.7" y="413.9">2</text>
<text x="134.9" y="413.9">3</text>
<text x="183.3" y="413.9">4</text>
<text x="231.5" y="413.9">5</text>
<text x="279.8" y="413.9">6</text>
<text x="328.1" y="413.9">7</text>
<text x="376.4" y="413.9">8</text>
<text x="424.7" y="413.9">9</text>
<text x="472.9" y="413.9">10</text>
<text x="521.2" y="413.9">11</text>
<text x="538.8" y="408.5">SCALE :</text>
<text x="548.3" y="408.6">NA</text>
<text x="557.1" y="408.6">SHT:</text>
<text x="563.9" y="408.6">2 OF</text>
<text x="569.5" y="413.9">12</text>
<text x="571.9" y="408.6">453</text>
<text x="577.6" y="408.6">REV. 0C</text>
<text x="469.9" y="417.4">FILE NAME:</text>
<text x="483.5" y="417.4">Piping Isometric drawings for WTP&amp;ETP</text>
<text x="594.9" y="414.8" transform="rotate(-90 594.9 414.8)">A2 (594mm x 420mm)</text>
</g>
</svg>
